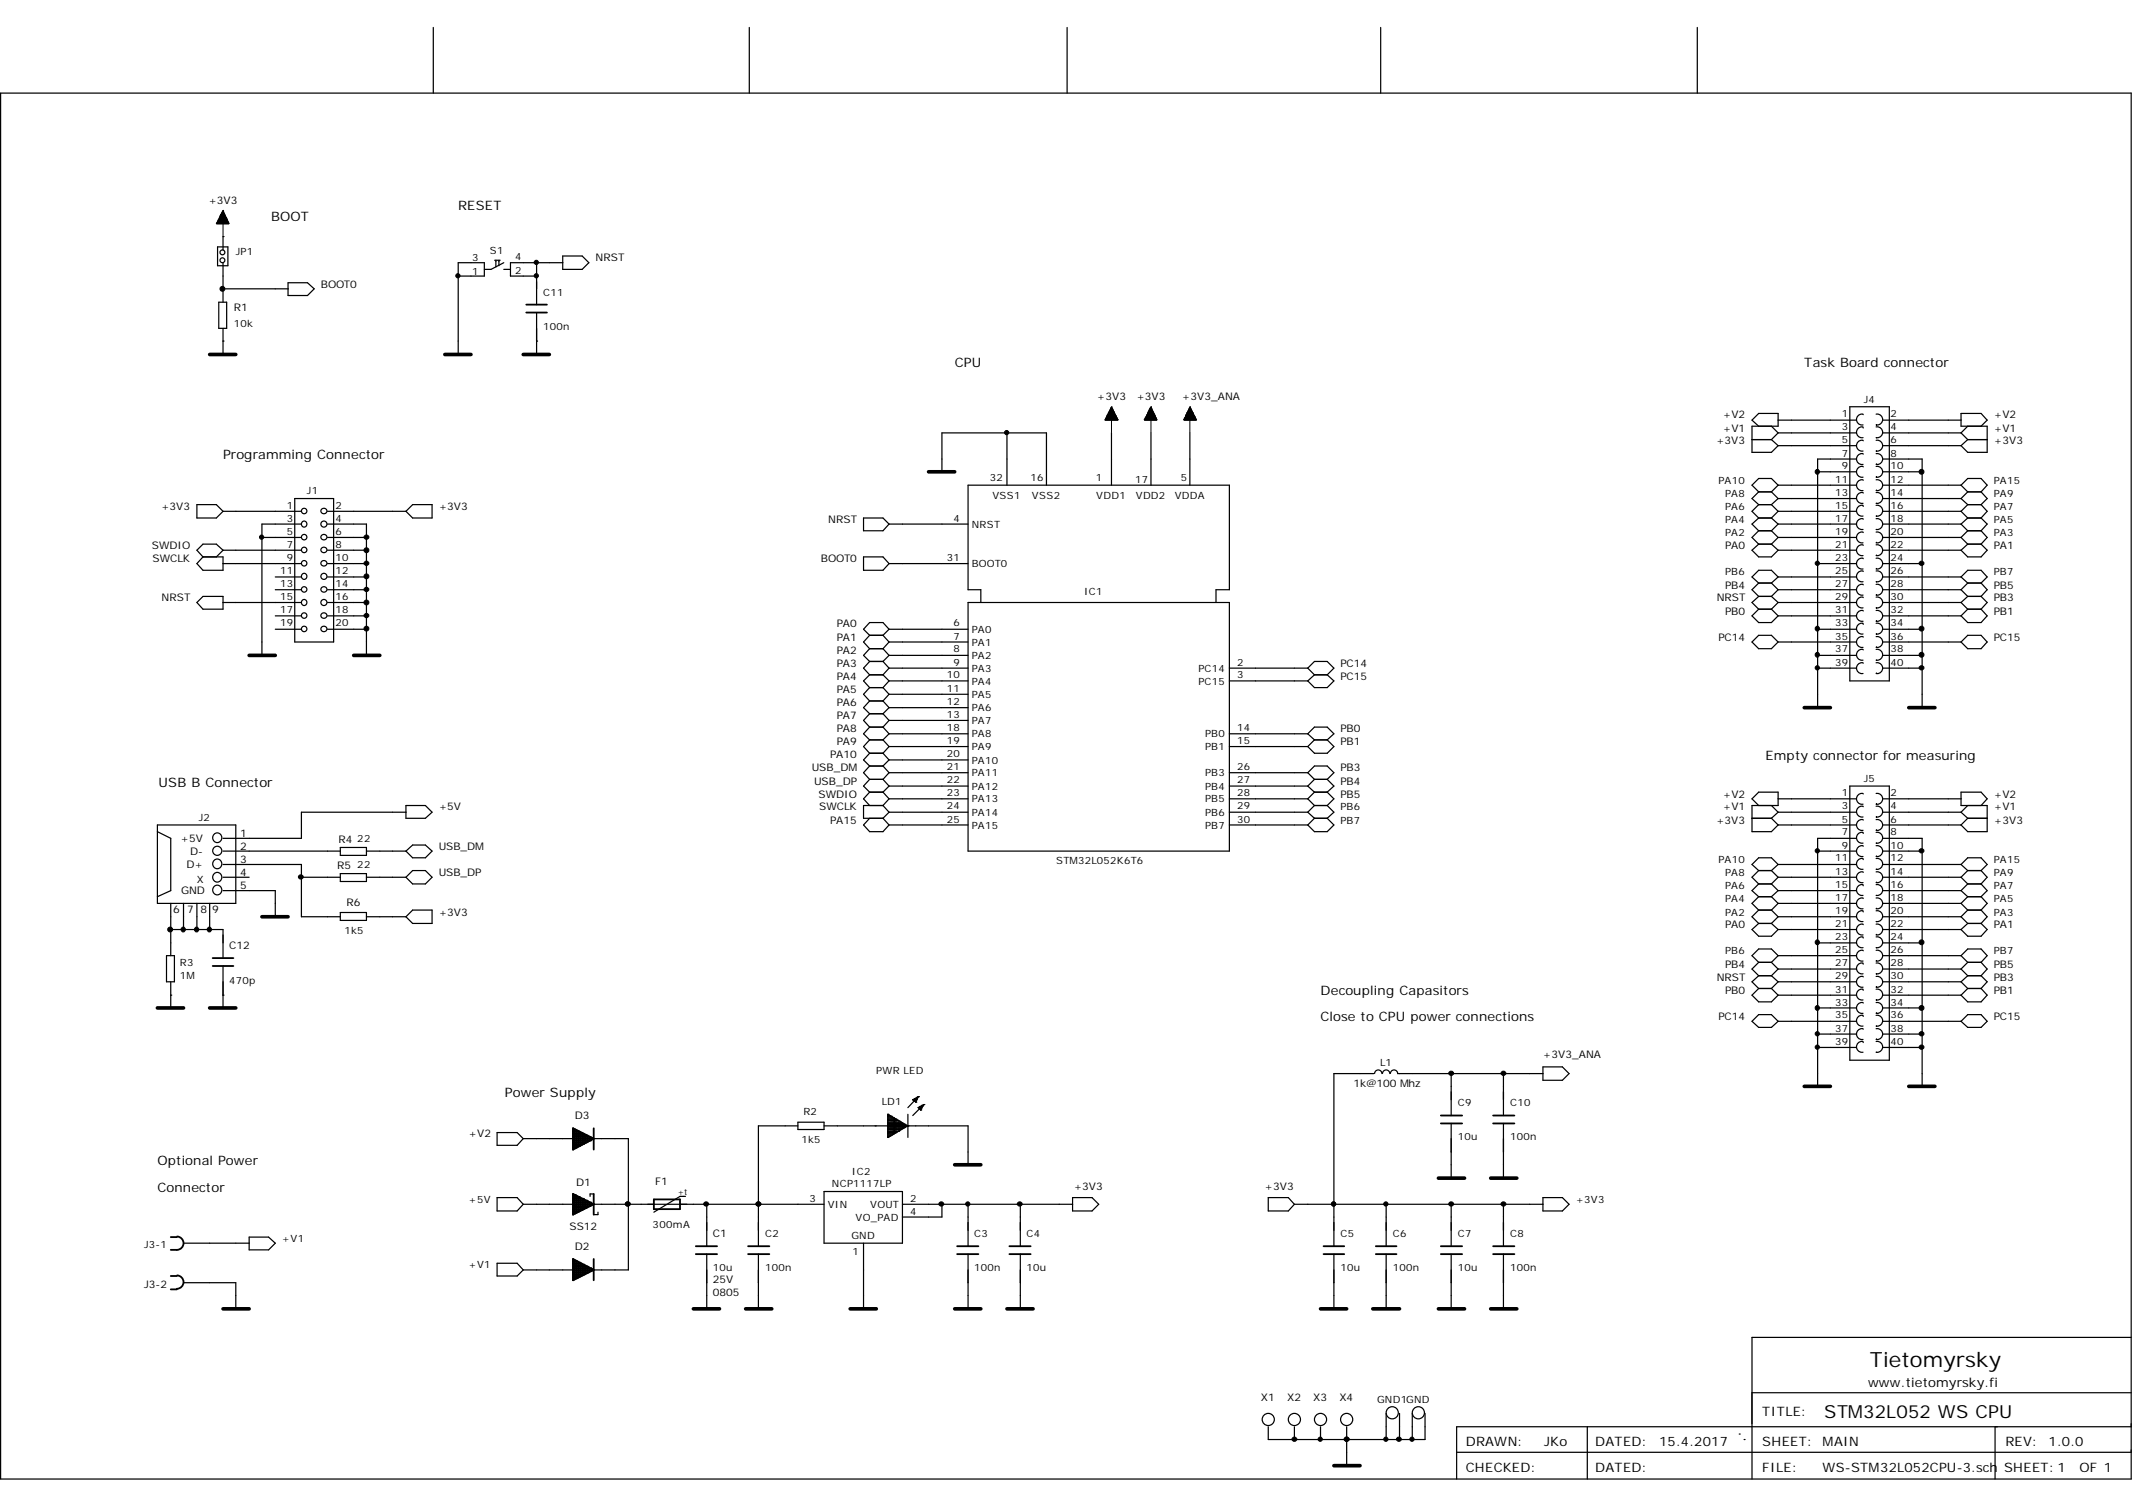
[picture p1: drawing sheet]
<svg xmlns="http://www.w3.org/2000/svg" width="297mm" height="210mm" viewBox="0 0 297 210" stroke-linecap="round" stroke-linejoin="round" font-family="sans-serif">
<g fill="none" stroke="#000" stroke-width=".17">
<path d="M.1 13h296.8v193h-296.8zM60.4 3.8v9.2M104.4 3.8v9.2M148.7 3.8v9.2M192.4 3.8v9.2M236.5 3.8v9.2M30.3 34.4h1.4v2.6h-1.4zM31.1 32.9h.1M31.1 32.9v1.9M31.1 36.6v5.5M40.1 39.4h2.7l1 .8-1 1h-2.7zM63.8 38.5h3.7v-1.9h-3.7v12.8"/>
<path d="M68.9 36.3h.8M69.1 36.3v.9M69.5 36.3v.7M70.2 36.6l-1.8 .9h-.9M70.2 37.5h.9M74.8 38.5h.1M74.8 36.6v5.8M78.4 36.6h-7.3v1.9h3.7M78.4 35.7h2.7l.9 .9-.9 .9h-2.7zM30.5 42.1h1.1v3.6h-1.1zM31.1 47.5h.1M31.1 40.2h.1"/>
<path d="M31.1 45.7v3.7M31.1 40.2h9M74.8 47.5h.1M74.8 43.5v5.9M245 59.4l-.9-.9 .9-.9h2.7v1.8h-3.6v3.6h2.7l.9-.9M246.8 59.4l.9 .9M247.7 58.5h11M257.7 56.7h5.5v38.1h-5.5zM259.6 57.8a.74 .74 0 0 0-1 .7 .74 .74 0 0 0 1 .7M259.6 59.6v-.1a.76 .76 0 0 0-.9 .7 .76 .76 0 0 0 .9 .8M261.4 57.7a.76 .76 0 0 1 .9 .7 .76 .76 0 0 1-.9 .8h.1M261.4 59.5a.76 .76 0 0 1 .9 .7 .76 .76 0 0 1-.9 .8h.1"/>
<path d="M262.3 58.5h10.9M274.2 59.4l-1 .9M276 59.4l.9-.9-.9-.9h-2.8v1.8h3.7v3.6h-2.7l-1-.9M27.4 70.3h2.7l1 .9-1 1h-2.7zM28.3 77.6h2.8v1.8h-2.8l-.9-.9zM31.1 78.5h10.9M31.1 71.2h10.9M31.1 76.6h10.9M31.1 76.6l-1-.8h-1.8l-.9 .8 .9 1M31.1 76.6l-1 1M36.5 74.9h5.5M41.1 69.4h5.4v20h-5.4z"/>
<path d="M42 73h-5.5v18.3M45.6 78.5h5.5M45.6 73h5.5v18.3M45.6 71.2h11M45.6 74.9h5.5M45.6 76.6h5.5M57.5 70.3h2.7v1.9h-2.7l-.9-1zM120.3 72.2h2.7l.9 .8-.9 .9h-2.7zM120.3 77.6h2.7l.9 .9-.9 .9h-2.7zM123.9 78.5h11M123.9 73h11M131.2 65.7v-5.4h14.6v7.3"/>
<path d="M140.3 60.3v7.3M154.9 60.3v7.3M160.4 60.3v7.3M165.8 60.3v7.3M244.1 61.2h2.7M245 72.2h1.8M245 73.9h1.8M245 75.8l-.9 .8 .9 1h1.8l.9-1M245 68.5h1.8M245 70.3l-.9 .9 .9 1M245 68.5l-.9 .9 .9 .9M245 70.3h1.8"/>
<path d="M245 73.9l-.9 1 .9 .9M245 72.2l-.9 .8 .9 .9M245 75.8h1.8M246.8 68.5l.9 .9M246.8 70.3l.9 .9M246.8 72.2l.9 .8M246.8 73.9l.9 1M246.8 75.8l.9 .8M246.8 61.2l.9 .9M247.7 67.6h11M247.7 73h11M247.7 60.3h11"/>
<path d="M247.7 62.1h11M247.7 69.4h11M247.7 71.2h11M247.7 74.9h11M247.7 76.6h11M247.7 60.3l-.9 .9M247.7 67.6l-.9-1h-1.8l-.9 1 .9 .9M247.7 67.6l-.9 .9M247.7 69.4l-.9 .9M247.7 71.2l-.9 1M247.7 73l-.9 .9M247.7 74.9l-.9 .9"/>
<path d="M253.2 78.5h5.5M253.2 65.7h5.5M258.7 63.9h-5.5v34.7M259.6 61.4a.74 .74 0 0 0-1 .7 .74 .74 0 0 0 1 .7M259.6 63.3a.74 .74 0 0 0-1 .7 .74 .74 0 0 0 1 .7M259.6 65a.74 .74 0 0 0-1 .7 .74 .74 0 0 0 1 .8M259.6 66.9a.74 .74 0 0 0-1 .7 .74 .74 0 0 0 1 .7M259.6 68.7a.74 .74 0 0 0-1 .7 .74 .74 0 0 0 1 .7M259.6 70.5v-.1a.76 .76 0 0 0-.9 .7 .76 .76 0 0 0 .9 .8M259.6 72.3a.74 .74 0 0 0-1 .7 .74 .74 0 0 0 1 .7M259.6 74.2a.74 .74 0 0 0-1 .7 .74 .74 0 0 0 1 .7M259.6 76a.74 .74 0 0 0-1 .7 .74 .74 0 0 0 1 .7"/>
<path d="M259.6 77.8a.74 .74 0 0 0-1 .7 .74 .74 0 0 0 1 .7M259.6 79.6a.74 .74 0 0 0-1 .7 .74 .74 0 0 0 1 .7M261.4 61.3a.76 .76 0 0 1 .9 .8 .76 .76 0 0 1-.9 .7h.1M261.4 63.2a.76 .76 0 0 1 .9 .7 .76 .76 0 0 1-.9 .8l.1-.1M261.4 65a.76 .76 0 0 1 .9 .7 .76 .76 0 0 1-.9 .8l.1-.1M261.4 66.8a.76 .76 0 0 1 .9 .8 .76 .76 0 0 1-.9 .7h.1M261.4 68.6a.76 .76 0 0 1 .9 .8 .76 .76 0 0 1-.9 .7h.1M261.4 70.4a.76 .76 0 0 1 .9 .7 .76 .76 0 0 1-.9 .8h.1M261.4 72.3a.76 .76 0 0 1 .9 .7 .76 .76 0 0 1-.9 .7l.1 .1M261.4 74.1a.76 .76 0 0 1 .9 .8 .76 .76 0 0 1-.9 .7l.1-.1M261.4 75.9a.76 .76 0 0 1 .9 .7 .76 .76 0 0 1-.9 .8l.1-.1M261.4 77.8a.76 .76 0 0 1 .9 .7 .76 .76 0 0 1-.9 .7h.1"/>
<path d="M261.4 79.5a.76 .76 0 0 1 .9 .8 .76 .76 0 0 1-.9 .7h.1M262.3 67.6h10.9M262.3 78.5h5.5M262.3 73h10.9M262.3 60.3h10.9M262.3 62.1h10.9M262.3 63.9h5.5v34.7M262.3 65.7h5.5M262.3 69.4h10.9M262.3 71.2h10.9M262.3 74.9h10.9M262.3 76.6h10.9"/>
<path d="M273.2 60.3l1 .9M273.2 67.6l1-1h1.8l.9 1-.9 .9M273.2 73l1 .9M273.2 71.2l1 1M273.2 69.4l1 .9M273.2 67.6l1 .9M273.2 74.9l1 .9M274.2 72.2h1.8M274.2 73.9h1.8M274.2 61.2h2.7M274.2 68.5h1.8M274.2 70.3h1.8"/>
<path d="M274.2 72.2l-1 .8M274.2 70.3l-1 .9M274.2 68.5l-1 .9M274.2 75.8h1.8M274.2 73.9l-1 1M274.2 75.8l-1 .8M274.2 61.2l-1 .9M276 75.8l.9 .8-.9 1h-1.8l-1-1M276 72.2l.9 .8-.9 .9M276 70.3l.9 .9-.9 1M276 68.5l.9 .9-.9 .9M276 73.9l.9 1-.9 .9"/>
<path d="M27.4 83.9l.9-.8h2.8v1.8h-2.8zM31.1 83.9h10.9M38.4 82.1h3.6M38.4 87.6h3.6M38.4 80.4h3.6M38.4 85.8h3.6M45.6 83.9h5.5M45.6 82.1h5.5M45.6 87.6h5.5M45.6 80.4h5.5M45.6 85.8h5.5M121.2 92.1h1.8"/>
<path d="M121.2 94h1.8M121.2 95.8h1.8M121.2 88.5h1.8M121.2 88.5l-.9 .9 .9 1M121.2 90.4h1.8M121.2 90.4l-.9 .9 .9 .8M121.2 94l-.9 .8 .9 1M121.2 92.1l-.9 1 .9 .9M121.2 95.8l-.9 .9 .9 .9M121.2 97.6h1.8M121.2 97.6l-.9 1 .9 .8M121.2 99.4h1.8"/>
<path d="M121.2 99.4l-.9 .9 .9 1M123 88.5l.9 .9M123 90.4l.9 .9M123 94l.9 .8M123 92.1l.9 1M123 95.8l.9 .9M123 97.6l.9 1M123 99.4l.9 .9M123.9 87.6h11M123.9 89.4h11M123.9 91.3h11M123.9 93.1h11"/>
<path d="M123.9 94.8h11M123.9 96.7h11M123.9 98.6h11M123.9 87.6l-.9-.9h-1.8l-.9 .9 .9 .9M123.9 87.6l-.9 .9M123.9 89.4l-.9 1M123.9 91.3l-.9 .8M123.9 93.1l-.9 .9M123.9 94.8l-.9 1M123.9 96.7l-.9 .9M123.9 98.6l-.9 .8M134.9 83.9h36.4v34.6h-36.4z"/>
<path d="M136.7 83.9v-1.8h-1.8v-14.5h36.4v14.5h-1.9v1.8M171.3 93.1h10.9M171.3 94.8h10.9M182.2 93.1l.9-1h1.8l.9 1-.9 .9M182.2 93.1l.9 .9M183.1 94h1.8M183.1 94l-.9 .8M184.9 94l.9 .8-.9 1h-1.8l-.9-1M244.1 89.4l.9-.9h1.8l.9 .9-.9 1h-1.8zM245 84.9l-.9 .9 .9 .9h1.8l.9-.9M245 84.9h1.8M245 81.2h1.8"/>
<path d="M245 81.2l-.9 .9 .9 1M245 83.1h1.8M245 83.1l-.9 .8 .9 1M246.8 84.9l.9 .9M246.8 81.2l.9 .9M246.8 83.1l.9 .8M247.7 83.9h11M247.7 82.1h11M247.7 89.4h11M247.7 80.4h11M247.7 85.8h11M247.7 80.4l-.9-1h-1.8l-.9 1 .9 .8"/>
<path d="M247.7 82.1l-.9 1M247.7 80.4l-.9 .8M247.7 83.9l-.9 1M253.2 87.6h5.5M253.2 91.3h5.5M253.2 93.1h5.5M259.6 81.5a.74 .74 0 0 0-1 .7 .74 .74 0 0 0 1 .7M259.6 83.2a.74 .74 0 0 0-1 .7 .74 .74 0 0 0 1 .8M259.6 85.1a.74 .74 0 0 0-1 .7 .74 .74 0 0 0 1 .7M259.6 87v-.2a.76 .76 0 0 0-.9 .8 .76 .76 0 0 0 .9 .7M259.6 88.7a.74 .74 0 0 0-1 .7 .74 .74 0 0 0 1 .8M259.6 90.5a.74 .74 0 0 0-1 .7 .74 .74 0 0 0 1 .7"/>
<path d="M259.6 92.4a.74 .74 0 0 0-1 .7 .74 .74 0 0 0 1 .7M261.4 81.4a.76 .76 0 0 1 .9 .7 .76 .76 0 0 1-.9 .8l.1-.1M261.4 83.2a.76 .76 0 0 1 .9 .7 .76 .76 0 0 1-.9 .8h.1M261.4 85a.76 .76 0 0 1 .9 .8 .76 .76 0 0 1-.9 .7h.1M261.4 86.8a.76 .76 0 0 1 .9 .8 .76 .76 0 0 1-.9 .7h.1M261.4 88.7a.76 .76 0 0 1 .9 .7 .76 .76 0 0 1-.9 .8l.1-.1M261.4 90.5a.76 .76 0 0 1 .9 .7 .76 .76 0 0 1-.9 .7l.1 .1M261.4 92.3a.76 .76 0 0 1 .9 .8 .76 .76 0 0 1-.9 .7l.1-.1M262.3 83.9h10.9M262.3 82.1h10.9M262.3 87.6h5.5M262.3 89.4h10.9"/>
<path d="M262.3 91.3h5.5M262.3 93.1h5.5M262.3 80.4h10.9M262.3 85.8h10.9M273.2 80.4l1-1h1.8l.9 1-.9 .8M273.2 89.4l1-.9h1.8l.9 .9-.9 1h-1.8zM273.2 83.9l1 1M273.2 82.1l1 1M273.2 80.4l1 .8M274.2 84.9h1.8M274.2 81.2h1.8M274.2 83.1h1.8"/>
<path d="M274.2 84.9l-1 .9M274.2 83.1l-1 .8M274.2 81.2l-1 .9M276 84.9l.9 .9-.9 .9h-1.8l-1-.9M276 83.1l.9 .8-.9 1M276 81.2l.9 .9-.9 1M21.9 114.9h11v10.9h-11zM21.9 115.8l1.9 1v7.3l-1.9 .8M31.1 118.5h16.3M47.4 118h3.7v1.1h-3.7zM51.1 118.5h5.5M56.6 113.1h-14.6v3.7h-10.9"/>
<path d="M56.6 112.2h2.7l.9 .9-.9 .9h-2.7zM56.6 118.5l.9-.8h1.8l.9 .8-.9 1h-1.8zM121.2 110.3h1.8M121.2 110.3l-.9 1 .9 .9M121.2 106.7h1.8M121.2 106.7l-.9 .9 .9 1M121.2 108.6h1.8M121.2 108.6l-.9 .9 .9 .8M121.2 114l-.9 .9 .9 .9h1.8l.9-.9M121.2 101.3h1.8M121.2 101.3l-.9 .9 .9 .9M121.2 103.1h1.8"/>
<path d="M121.2 103.1l-.9 .9 .9 .9M121.2 104.9h1.8M121.2 104.9l-.9 .9 .9 .9M123 112.2h-2.7v1.8h2.7M123 110.3l.9 1M123 112.2l.9 .9M123 106.7l.9 .9M123 108.6l.9 .9M123 114l.9 .9M123 101.3l.9 .9M123 103.1l.9 .9M123 104.9l.9 .9"/>
<path d="M123.9 100.3h11M123.9 102.2h11M123.9 104h11M123.9 105.8h11M123.9 107.6h11M123.9 109.5h11M123.9 111.3h11M123.9 113.1h11M123.9 114.9h11M123.9 111.3l-.9 .9M123.9 113.1l-.9 .9M123.9 107.6l-.9 1"/>
<path d="M123.9 109.5l-.9 .8M123.9 100.3l-.9 1M123.9 102.2l-.9 .9M123.9 104l-.9 .9M123.9 105.8l-.9 .9M171.3 102.2h10.9M171.3 104h10.9M171.3 107.6h10.9M171.3 109.5h10.9M171.3 111.3h10.9M171.3 113.1h10.9M171.3 114.9h10.9"/>
<path d="M182.2 107.6l.9-.9h1.8l.9 .9-.9 1M182.2 113.1l.9 .9M182.2 111.3l.9 .9M182.2 102.2l.9-.9h1.8l.9 .9-.9 .9M182.2 102.2l.9 .9M182.2 107.6l.9 1M182.2 109.5l.9 .8M183.1 110.3h1.8M183.1 112.2h1.8M183.1 114h1.8M183.1 108.6h1.8M183.1 112.2l-.9 .9"/>
<path d="M183.1 114l-.9 .9M183.1 103.1h1.8M183.1 103.1l-.9 .9M183.1 110.3l-.9 1M183.1 108.6l-.9 .9M184.9 112.2l.9 .9-.9 .9M184.9 110.3l.9 1-.9 .9M184.9 114l.9 .9-.9 .9h-1.8l-.9-.9M184.9 103.1l.9 .9-.9 .9h-1.8l-.9-.9M184.9 108.6l.9 .9-.9 .8M244.1 114h2.7M245 112.2l-.9-.9 .9-1h2.7v1.9h-3.6v3.6h2.7l.9-.9"/>
<path d="M246.8 112.2l.9 .9M246.8 114l.9 .9M247.7 111.3h11M247.7 113.1h11M247.7 114.9h11M247.7 113.1l-.9 .9M253.2 118.5h5.5M257.7 109.5h5.5v38.2h-5.5zM258.7 116.8h-5.5v34.5M259.6 110.6a.74 .74 0 0 0-1 .7 .74 .74 0 0 0 1 .7M259.6 112.4a.74 .74 0 0 0-1 .7 .74 .74 0 0 0 1 .7M259.6 114.2a.74 .74 0 0 0-1 .7 .74 .74 0 0 0 1 .8"/>
<path d="M259.6 116.1v-.2a.76 .76 0 0 0-.9 .8 .76 .76 0 0 0 .9 .7M259.6 117.9a.74 .74 0 0 0-1 .7 .74 .74 0 0 0 1 .7M259.6 119.7v-.1a.76 .76 0 0 0-.9 .7 .76 .76 0 0 0 .9 .8M261.4 110.5a.76 .76 0 0 1 .9 .8 .76 .76 0 0 1-.9 .7l.1-.1M261.4 112.3a.76 .76 0 0 1 .9 .7 .76 .76 0 0 1-.9 .8h.1M261.4 114.2a.76 .76 0 0 1 .9 .7 .76 .76 0 0 1-.9 .8l.1-.1M261.4 115.9a.76 .76 0 0 1 .9 .8 .76 .76 0 0 1-.9 .7h.1M261.4 117.8a.76 .76 0 0 1 .9 .7 .76 .76 0 0 1-.9 .8l.1-.1M261.4 119.6a.76 .76 0 0 1 .9 .7 .76 .76 0 0 1-.9 .8h.1M262.3 118.5h5.5M262.3 111.3h10.9M262.3 113.1h10.9"/>
<path d="M262.3 114.9h10.9M262.3 116.8h5.5v34.5M273.2 113.1l1 .9M274.2 114h2.7M274.2 112.2l-1 .9M274.2 114l-1 .9M276 112.2l.9-.9-.9-1h-2.8v1.9h3.7v3.6h-2.7l-1-.9M23.2 133.1h1.1v3.7h-1.1zM23.8 138.6h.1M23.8 129.5h7.3v3.9M23.8 125.8v7.3M23.8 136.8v3.6"/>
<path d="M25.6 125.8v3.7M27.4 125.8v3.7M29.2 125.8v3.7M31.1 138.6h.1M31.1 134.5v5.9M31.1 120.4h10.9v7.3h5.4M31.1 122.2h3.6M31.1 124.1h7.3v3.6M42 122.2h5.4M47.4 121.7h3.7v1.1h-3.7zM47.4 127.1h3.7v1.1h-3.7zM51.1 122.2h5.5"/>
<path d="M51.1 127.7h5.5M57.5 126.8h2.7v1.8h-2.7l-.9-.9zM57.5 121.3h1.8l.9 .9-.9 .9h-1.8l-.9-.9zM245 123.1l-.9 1 .9 .8M245 126.8h1.8M245 128.6h1.8M245 121.3h1.8M245 123.1h1.8M245 137.7l-.9 .9 .9 .9h1.8l.9-.9M245 121.3l-.9 .9 .9 .9M245 124.9l-.9 .9 .9 1M245 124.9h1.8"/>
<path d="M245 134l-.9 1 .9 .9M245 137.7h1.8M245 134h1.8M245 135.9h1.8M245 128.6l-.9 .9 .9 .9h1.8l.9-.9M245 126.8l-.9 .9 .9 .9M245 135.9l-.9 .9 .9 .9M246.8 121.3l.9 .9M246.8 124.9l.9 .9M246.8 123.1l.9 1M246.8 137.7l.9 .9M246.8 134l.9 1"/>
<path d="M246.8 126.8l.9 .9M246.8 128.6l.9 .9M246.8 135.9l.9 .9M247.7 136.8h11M247.7 133.1h11M247.7 125.8h11M247.7 120.4h11M247.7 122.2h11M247.7 124.1h11M247.7 127.7h11M247.7 129.5h11M247.7 135h11"/>
<path d="M247.7 138.6h11M247.7 120.4l-.9-.9h-1.8l-.9 .9 .9 .9M247.7 120.4l-.9 .9M247.7 122.2l-.9 .9M247.7 124.1l-.9 .8M247.7 125.8l-.9 1M247.7 135l-.9 .9M247.7 133.1l-.9-.9h-1.8l-.9 .9 .9 .9M247.7 133.1l-.9 .9M247.7 127.7l-.9 .9M247.7 136.8l-.9 .9M253.2 131.3h5.5"/>
<path d="M259.6 121.5a.74 .74 0 0 0-1 .7 .74 .74 0 0 0 1 .7M259.6 123.4v-.2a.76 .76 0 0 0-.9 .8 .76 .76 0 0 0 .9 .7M259.6 125.2a.74 .74 0 0 0-1 .6 .74 .74 0 0 0 1 .8M259.6 127v-.1a.76 .76 0 0 0-.9 .7 .76 .76 0 0 0 .9 .8M259.6 128.8a.74 .74 0 0 0-1 .7 .74 .74 0 0 0 1 .7M259.6 130.7v-.2a.76 .76 0 0 0-.9 .7 .76 .76 0 0 0 .9 .8M259.6 132.4a.74 .74 0 0 0-1 .7 .74 .74 0 0 0 1 .8M259.6 134.3v-.2a.76 .76 0 0 0-.9 .8 .76 .76 0 0 0 .9 .7M259.6 136.1a.74 .74 0 0 0-1 .7 .74 .74 0 0 0 1 .7M259.6 137.9v-.1a.76 .76 0 0 0-.9 .7 .76 .76 0 0 0 .9 .8M259.6 139.7a.74 .74 0 0 0-1 .7 .74 .74 0 0 0 1 .7M261.4 121.4a.76 .76 0 0 1 .9 .8 .76 .76 0 0 1-.9 .7h.1"/>
<path d="M261.4 123.2a.76 .76 0 0 1 .9 .8 .76 .76 0 0 1-.9 .7h.1M261.4 125.1a.76 .76 0 0 1 .9 .7 .76 .76 0 0 1-.9 .8l.1-.1M261.4 126.9a.76 .76 0 0 1 .9 .7 .76 .76 0 0 1-.9 .8h.1M261.4 128.7a.76 .76 0 0 1 .9 .8 .76 .76 0 0 1-.9 .7l.1-.1M261.4 130.5a.76 .76 0 0 1 .9 .7 .76 .76 0 0 1-.9 .8h.1M261.4 132.4a.76 .76 0 0 1 .9 .7 .76 .76 0 0 1-.9 .8l.1-.1M261.4 134.1a.76 .76 0 0 1 .9 .8 .76 .76 0 0 1-.9 .7l.1 .1M261.4 136a.76 .76 0 0 1 .9 .8 .76 .76 0 0 1-.9 .7l.1-.1M261.4 137.8a.76 .76 0 0 1 .9 .7 .76 .76 0 0 1-.9 .8h.1M261.4 139.6a.76 .76 0 0 1 .9 .8 .76 .76 0 0 1-.9 .7h.1M262.3 136.8h10.9M262.3 133.1h10.9"/>
<path d="M262.3 125.8h10.9M262.3 120.4h10.9M262.3 122.2h10.9M262.3 124.1h10.9M262.3 127.7h10.9M262.3 129.5h10.9M262.3 131.3h5.5M262.3 135h10.9M262.3 138.6h10.9M273.2 120.4l1-.9h1.8l.9 .9-.9 .9M273.2 125.8l1 1M273.2 124.1l1 .8"/>
<path d="M273.2 122.2l1 .9M273.2 120.4l1 .9M273.2 133.1l1-.9h1.8l.9 .9-.9 .9M273.2 133.1l1 .9M273.2 136.8l1 .9M273.2 135l1 .9M273.2 127.7l1 .9M274.2 126.8h1.8M274.2 128.6h1.8M274.2 121.3h1.8M274.2 123.1h1.8M274.2 124.9h1.8"/>
<path d="M274.2 124.9l-1 .9M274.2 123.1l-1 1M274.2 121.3l-1 .9M274.2 137.7h1.8M274.2 134h1.8M274.2 135.9h1.8M274.2 137.7l-1 .9M274.2 135.9l-1 .9M274.2 134l-1 1M274.2 126.8l-1 .9M274.2 128.6l-1 .9M276 124.9l.9 .9-.9 1"/>
<path d="M276 128.6l.9 .9-.9 .9h-1.8l-1-.9M276 123.1l.9 1-.9 .8M276 121.3l.9 .9-.9 .9M276 137.7l.9 .9-.9 .9h-1.8l-1-.9M276 135.9l.9 .9-.9 .9M276 134l.9 1-.9 .9M276 126.8l.9 .9-.9 .9M69.3 157.7h2.8l.8 .9-.8 .9h-2.8zM72.9 158.6h6.9M82.7 158.6h4.8v18.3h-4.8M111.2 156.3h3.6v1h-3.6zM111.2 156.8h-5.5v16.8"/>
<path d="M114.8 156.8h20.1v5.4M123.7 158.4h.1M123.7 155.2h.1M123.7 156.3h1.9v1h-1.9M123.7 155.2v3.2M123.7 158.3h.3M123.7 158.1h.7M123.7 155.7h.9v2.2h-.9M123.7 157.7h1.3M123.7 157.6h1.6M123.7 157h2.5M123.7 156.1h1.5v1.5"/>
<path d="M123.7 155.2l2.8 1.6M123.7 156.6h2.5M123.7 156.5h2.1M123.7 155.9h1.3M123.7 155.5h.6M123.7 155.4h.3M123.9 155.3v3M124.1 155.4v2.9M124.3 155.5v2.6M124.5 155.6v2.4M124.8 155.8v2M125 156v1.7"/>
<path d="M125.4 156.1v1.4M125.7 156.4v.8M125.9 156.5v.7h-2.2M126.1 156.6v.5M126.3 156.7v.2M126.5 156.8h.1M126.5 155.2v3.2M126.5 156.8l-2.8 1.6M127.2 153.2h.1M127.2 153.2l.4 .3M127.3 153.3h.4M127.4 153v.3"/>
<path d="M127.6 153.5h.1M127.8 152.8v.4h-.6M127.8 153h-.2v.5M127.9 154.3h.1M127.9 152.8h.1M127.9 154.3l.4 .3M127.9 152.8l-1.4 1.5M127.9 152.8l-.7 .4M127.9 152.8l-.3 .7M128.1 154.1v.3h.3M128.3 154.6h.1M128.4 153.9v.4h-.5"/>
<path d="M128.6 154.1h-.3v.5M128.7 153.9h.1M128.7 153.9l-1.5 1.5M128.7 153.9l-.8 .4M128.7 153.9l-.4 .7M191.4 149.5h-5.6v24.1M191.5 149.5a.51 .51 0 0 1 .5-.5 .51 .51 0 0 1 .5 .5M192.6 149.5a.51 .51 0 0 1 .5-.5 .51 .51 0 0 1 .5 .5M193.7 149.5a.51 .51 0 0 1 .5-.5 .51 .51 0 0 1 .5 .5h20.3M202.2 149.5v5.9M202.2 156.5v7.6M209.5 149.5v5.9"/>
<path d="M209.5 156.5v7.6M215 148.6h2.7l.9 .9-.9 1h-2.7zM244.1 142.3l.9-1h1.8l.9 1-.9 .8h-1.8zM247.7 142.3h11M253.2 140.4h5.5M253.2 144h5.5M253.2 145.9h5.5M259.6 141.6v-.2a.76 .76 0 0 0-.9 .8 .76 .76 0 0 0 .9 .7M259.6 143.4a.74 .74 0 0 0-1 .7 .74 .74 0 0 0 1 .7M259.6 145.2v-.1a.76 .76 0 0 0-.9 .7 .76 .76 0 0 0 .9 .8M261.4 141.4a.76 .76 0 0 1 .9 .8 .76 .76 0 0 1-.9 .7h.1M261.4 143.3a.76 .76 0 0 1 .9 .7 .76 .76 0 0 1-.9 .8l.1-.1"/>
<path d="M261.4 145.1a.76 .76 0 0 1 .9 .7 .76 .76 0 0 1-.9 .8h.1M262.3 140.4h5.5M262.3 142.3h10.9M262.3 144h5.5M262.3 145.9h5.5M273.2 142.3l1-1h1.8l.9 1-.9 .8h-1.8zM25.6 173.2h9.1M25.6 178.7h7.3v3.6M34.7 172.3h2.7l1 .9-1 .9h-2.7zM69.3 166.8h2.8l.8 .9-.8 1h-2.8zM69.3 176h2.8l.8 .9-.8 .8h-2.8zM72.9 167.7h6.9"/>
<path d="M72.9 176.9h6.9M82.7 167.7h32.1M82.7 166.3h-.5v.3M83.3 168.8v.4h-.6M87.5 167.7h.1M95.5 166.6h-.8l-3.6 2.2M98.5 167.7v5.9M98.5 174.7v7.6M105.7 167.7h.1M105.7 174.7v7.6M114.8 166h10.9v7.2h-10.9zM120.3 173.2v9.1"/>
<path d="M125.7 167.7h23.7M131.2 167.7v1.8h-5.5M134.9 167.7v5.9M134.9 174.7v7.6M142.2 167.7v5.9M142.2 174.7v7.6M149.4 166.8h2.7l1 .9-1 1h-2.7zM176.7 166.8h2.8l.8 .9-.8 1h-2.8zM180.3 167.7h34.7M185.8 167.7h.1M185.8 174.7v7.6M193.1 167.7v5.9"/>
<path d="M193.1 174.7v7.6M202.2 167.7v5.9M202.2 174.7v7.6M209.5 167.7v5.9M209.5 174.7v7.6M215 166.8h2.7l.9 .9-.9 1h-2.7zM180.3 198.7v1.8M184 198.7v1.8M187.6 198.7v5.4M193.1 196.9v3.6M195 196.9v3.6M196.8 196.9v3.6"/>
<path d="M198.5 196.9v3.6h-21.8v-1.8M221.1 198.7v7.3M242.3 199.7h.1M244.1 194h52.8M278 198.7v7.3M296.9 186.3h-52.8v19.7M296.9 198.7h-94v7.3M180.3 200.5h.1M184 200.5h.1M187.6 200.5h.1M202.9 202.3h94M243 200.5h.1"/>
<circle cx="31" cy="35.2" r=".34"/>
<circle cx="31" cy="36.3" r=".34"/>
<circle cx="42.4" cy="73" r=".4"/>
<circle cx="42.4" cy="74.8" r=".38"/>
<circle cx="42.4" cy="71.2" r=".38"/>
<circle cx="42.4" cy="76.6" r=".38"/>
<circle cx="42.4" cy="78.5" r=".38"/>
<circle cx="45.1" cy="73" r=".42"/>
<circle cx="45.1" cy="71.2" r=".4"/>
<circle cx="45.1" cy="74.8" r=".4"/>
<circle cx="45.1" cy="76.6" r=".4"/>
<circle cx="45.1" cy="78.5" r=".4"/>
<circle cx="42.4" cy="80.3" r=".4"/>
<circle cx="42.4" cy="83.9" r=".4"/>
<circle cx="42.4" cy="87.6" r=".38"/>
<circle cx="42.4" cy="85.7" r=".38"/>
<circle cx="42.4" cy="82.1" r=".38"/>
<circle cx="45.1" cy="80.3" r=".42"/>
<circle cx="45.1" cy="83.9" r=".42"/>
<circle cx="45.1" cy="87.6" r=".4"/>
<circle cx="45.1" cy="85.7" r=".4"/>
<circle cx="45.1" cy="82.1" r=".4"/>
<circle cx="30.3" cy="116.7" r=".65"/>
<circle cx="30.3" cy="118.5" r=".64"/>
<circle cx="30.3" cy="124" r=".65"/>
<circle cx="30.3" cy="120.3" r=".65"/>
<circle cx="30.3" cy="122.2" r=".65"/>
<circle cx="176.7" cy="197.7" r=".85"/>
<circle cx="180.3" cy="197.7" r=".85"/>
<circle cx="184" cy="197.7" r=".85"/>
<circle cx="187.6" cy="197.7" r=".85"/>
<circle cx="194" cy="196.8" r=".85"/>
<circle cx="197.6" cy="196.8" r=".85"/>
</g>
<g fill="none" stroke="#000" stroke-width=".25">
<path d="M73.3 43.5h2.9M73.3 42.4h2.9M29.6 134.5h2.9M29.6 133.4h2.9M79.8 157.2l2.9 1.4-2.9 1.5zM79.8 159.9h.5M79.8 159.6h1M79.8 159.4h1.5M79.8 159.1h2M79.8 158.8h2.5M79.8 158.6h2.9M79.8 158.3h2.4"/>
<path d="M79.8 158.1h1.9M79.8 157.8h1.4M79.8 157.6h.9M79.8 157.3h.4M80.1 157.3v2.6M80.3 157.4v2.5M80.6 157.6v2.1M80.9 157.7v1.9M81.1 157.8v1.6M81.4 157.9v1.5M81.6 158.1v1.1M81.9 158.2v.9"/>
<path d="M82.1 158.3v.6M82.4 158.4v.4M82.6 158.6v.1M82.7 157.2v2.9M200.7 156.5h3M200.7 155.4h3M208 156.5h3M208 155.4h3M23.8 172.3h.8M23.8 177.7h.8M23.8 179.6h.8M24.7 172.2a.93 .93 0 0 1 .9 1 .93 .93 0 0 1-1 .9h-.8"/>
<path d="M24.7 177.6a.93 .93 0 0 1 .9 1 .93 .93 0 0 1-1 .9M79.8 166.3l2.9 1.4-2.9 1.5zM79.8 175.4l2.9 1.5-2.9 1.4zM79.8 169h.4M79.8 168.8h.9M79.8 168.5h1.4M79.8 168.2h1.9M79.8 168h2.4M79.8 167.7h2.9M79.8 167.5h2.6M79.8 167.2h2.1M79.8 167h1.6"/>
<path d="M79.8 166.7h1M79.8 166.5h.5M79.8 177.7h1.2M79.8 178.2h.2M79.8 178h.7M79.8 177.5h1.7M79.8 177.2h2.2M79.8 177h2.7M79.8 176.7h2.7M79.8 176.5h2.2M79.8 176.2h1.6M79.8 176h1.1"/>
<path d="M79.8 175.7h.6M79.8 175.4h.1M80.1 166.5v2.5M80.1 175.5v2.7M80.3 166.6v2.3M80.3 175.6v2.5M80.6 166.7v2.1M80.6 175.8v2.1M80.9 166.8v1.9M80.9 175.9v1.9M81.1 167v1.5M81.1 176v1.6"/>
<path d="M81.4 167.1v1.3M81.4 176.1v1.5M81.6 167.2v1M81.6 176.3v1.1M81.9 167.3v.9M81.9 176.4v.9M82.1 167.5v.5M82.1 176.5v.6M82.4 167.6v.3M82.4 176.6v.5M82.6 167.7h.1M82.6 176.8v.1"/>
<path d="M82.7 166.3v2.9M82.7 175.4v2.9M91.1 167.1h3.6v1.3h-3.6zM96.9 174.7h3M96.9 173.6h3M104.2 174.7h3M104.2 173.6h3M133.3 174.7h3M133.3 173.6h3M140.6 174.7h3M140.6 173.6h3M184.4 174.7h2.9"/>
<path d="M184.4 173.6h2.9M191.7 174.7h2.9M191.7 173.6h2.9M200.7 174.7h3M200.7 173.6h3M208 174.7h3M208 173.6h3"/>
</g>
<g fill="none" stroke="#000" stroke-width=".51">
<path d="M29.2 49.4h3.7M62 49.4h3.6M72.9 49.4h3.6M129.4 65.7h3.6M34.7 91.3h3.7M49.3 91.3h3.6M251.4 98.6h3.6M265.9 98.6h3.7M36.5 127.7h3.6M21.9 140.4h3.7M29.2 140.4h3.7M251.4 151.3h3.6"/>
<path d="M265.9 151.3h3.7M133 162.2h3.7M200.4 164.1h3.6M207.7 164.1h3.6M31.1 182.3h3.6M96.6 182.3h3.6M103.9 182.3h3.6M118.4 182.3h3.7M133 182.3h3.7M140.3 182.3h3.6M184 182.3h3.6M191.3 182.3h3.7"/>
<path d="M200.4 182.3h3.6M207.7 182.3h3.6M185.8 204.1h3.7"/>
</g>
<g fill="none" stroke="#000" stroke-width=".14">
<path d="M30.1 31.2h1.8M30.1 31.2v-.1h1.8v.1M30.2 31h1.7M30.2 31.2v-.3h1.6v.3M30.3 30.8h1.5M30.3 30.7v.5M30.4 30.7h1.3M30.5 31.2v-.7h1.2v.7M30.5 30.4h1.1M30.6 31.2v-.9h1v.9M30.6 30.2h.9v1M30.6 30.2h.8"/>
<path d="M30.6 30.1h.8v1.1M30.6 30v1.2M30.7 30h.7M30.7 29.9h.6v1.3M30.7 29.8v1.4M30.8 29.8h.5M30.8 29.7v1.5M30.9 29.7h.3M30.9 29.6h.3M31 29.5h.2v1.7M31.1 29.3h.1M31.1 29.3l-1 1.9"/>
<path d="M31.1 29.3l.8 1.9M31.1 29.4h-.1v1.8M31.1 29.3v3.6M31.2 29.6h-.3v1.6M31.2 29.8v1.4M31.7 30.6h-1.3v.6M31.7 30.8v.4M154 58.4h1.8v.1M154.1 58.3h1.6v.2M154.2 58.1h1.4v.4M154.2 58h1.4M154.2 58.5v-.6h1.3v.6"/>
<path d="M154.3 57.8h1.1v.7M154.3 57.8v.7M154.3 57.8h1.1M154.3 58.5v-.8h1.1v.8M154.4 57.6h1M154.4 57.5h.9M154.4 58.5v-1.1h.9v1.1M154.6 57.2h.6v1.3M154.7 57.1h.4v1.4M154.8 56.9h.2v1.6M154.8 56.8h.2M154.8 56.7v1.8"/>
<path d="M154.9 56.7h.1M154.9 56.7l-1 1.8h1.9M154.9 56.7l.9 1.8M154.9 56.7v3.6M154.9 56.8v1.7M155 57h-.3v1.5M155.1 57.2h-.5v1.3M155.2 57.3h-.7v1.2M155.6 58.2h-1.5v.3M155.7 58.3h-1.7v.2M159.4 58.5h1.8M159.4 58.4h1.8v.1"/>
<path d="M159.4 58.3v.2M159.5 58.3h1.7M159.5 58.3h1.6v.2M159.5 58.2v.3M159.6 58.2h1.5M159.6 58.5v-.4h1.4v.4M159.7 58h1.3M159.8 57.8h1.2v.7M159.9 58.5v-.8h1v.8M159.9 57.6h.9M159.9 57.5h.9v1M159.9 57.4h.8v1.1"/>
<path d="M159.9 57.3v1.2M160 57.3h.7M160 57.2h.6v1.3M160 57.2v1.3M160.1 57.2h.5M160.1 57.1h.4v1.4M160.1 57v1.5M160.2 57h.3M160.2 56.9h.2M160.2 58.5v-1.7h.2v1.7M160.4 56.7h.1M160.4 56.7h-.1v1.8"/>
<path d="M160.4 56.7l-1 1.8M160.4 56.7l.8 1.8M160.4 56.7v3.6M160.9 57.8h-1.1v.7M161 57.9h-1.3v.6M164.9 58.5h1.8M164.9 58.4h1.8v.1M165 58.3h1.6v.2M165.1 58.5v-.4h1.4v.4M165.1 58h1.4M165.2 57.9h1.3v.6M165.2 57.8h1.2v.7"/>
<path d="M165.2 57.8v.7M165.3 57.8h1.1M165.4 57.6h.9M165.4 57.5h.9v1M165.4 57.4v1.1M165.4 57.4h.8v1.1M165.4 57.3v1.2M165.5 57.3h.6M165.5 57.2h.6v1.3M165.6 57.1h.4v1.4M165.7 56.9h.2v1.6M165.8 56.7h.1"/>
<path d="M165.8 56.7l-.9 1.8M165.8 56.7l.9 1.8M165.8 56.7v3.6M165.9 56.8v1.7M165.9 56.8h-.2v1.7M166 57.2h-.5v1.3M166 57h-.4v1.5M166.3 57.7h-1v.8M166.5 58.2h-1.5v.3M166.6 58.3h-1.7v.2"/>
</g>
<g fill="#000" stroke="#000" stroke-width=".14">
<circle cx="63.8" cy="38.4" r=".3"/>
<circle cx="74.7" cy="36.5" r=".3"/>
<circle cx="74.7" cy="38.4" r=".3"/>
<circle cx="31" cy="40.2" r=".34"/>
<circle cx="36.4" cy="74.8" r=".3"/>
<circle cx="51.1" cy="76.6" r=".34"/>
<circle cx="51.1" cy="74.8" r=".32"/>
<circle cx="51.1" cy="78.5" r=".32"/>
<circle cx="140.3" cy="60.3" r=".3"/>
<circle cx="253.2" cy="65.7" r=".32"/>
<circle cx="253.2" cy="78.5" r=".3"/>
<circle cx="267.7" cy="65.7" r=".34"/>
<circle cx="267.7" cy="78.5" r=".32"/>
<circle cx="51.1" cy="87.6" r=".34"/>
<circle cx="51.1" cy="80.3" r=".34"/>
<circle cx="51.1" cy="83.9" r=".34"/>
<circle cx="51.1" cy="82.1" r=".32"/>
<circle cx="51.1" cy="85.7" r=".32"/>
<circle cx="253.2" cy="91.2" r=".32"/>
<circle cx="253.2" cy="87.6" r=".32"/>
<circle cx="253.2" cy="93" r=".3"/>
<circle cx="267.7" cy="91.2" r=".34"/>
<circle cx="267.7" cy="87.6" r=".34"/>
<circle cx="267.7" cy="93" r=".32"/>
<circle cx="253.2" cy="118.5" r=".3"/>
<circle cx="267.7" cy="118.5" r=".32"/>
<circle cx="23.7" cy="129.5" r=".34"/>
<circle cx="25.5" cy="129.5" r=".32"/>
<circle cx="27.4" cy="129.5" r=".32"/>
<circle cx="29.1" cy="129.5" r=".32"/>
<circle cx="41.9" cy="122.1" r=".32"/>
<circle cx="253.2" cy="131.2" r=".32"/>
<circle cx="267.7" cy="131.2" r=".34"/>
<circle cx="202.2" cy="149.5" r=".32"/>
<circle cx="209.5" cy="149.5" r=".32"/>
<circle cx="253.2" cy="140.4" r=".32"/>
<circle cx="253.2" cy="144" r=".3"/>
<circle cx="253.2" cy="145.9" r=".3"/>
<circle cx="267.7" cy="140.4" r=".34"/>
<circle cx="267.7" cy="144" r=".32"/>
<circle cx="267.7" cy="145.9" r=".32"/>
<circle cx="87.5" cy="167.7" r=".32"/>
<circle cx="98.4" cy="167.7" r=".32"/>
<circle cx="105.7" cy="167.7" r=".32"/>
<circle cx="131.2" cy="167.7" r=".32"/>
<circle cx="134.8" cy="167.7" r=".3"/>
<circle cx="142.1" cy="167.7" r=".32"/>
<circle cx="185.8" cy="167.7" r=".3"/>
<circle cx="193.1" cy="167.7" r=".3"/>
<circle cx="202.2" cy="167.7" r=".32"/>
<circle cx="209.5" cy="167.7" r=".32"/>
<circle cx="180.4" cy="200.5" r=".32"/>
<circle cx="183.9" cy="200.5" r=".3"/>
<circle cx="187.6" cy="200.5" r=".32"/>
<circle cx="193.1" cy="200.5" r=".3"/>
<circle cx="194.9" cy="200.5" r=".32"/>
<circle cx="196.7" cy="200.5" r=".3"/>
</g>
<text font-size="2.9" x="260.5" y="190.3">Tietomyrsky</text>
<text font-size="2.5" x="254.2" y="197.5">STM32L052 WS CPU</text>
<g font-size="1.8">
<text x="63.8" y="29.3">RESET</text>
<text x="37.8" y="30.8">BOOT</text>
<text x="133" y="51.2">CPU</text>
<text x="251.4" y="51.2">Task Board connector</text>
<text x="31.1" y="63.9">Programming Connector</text>
<text x="246" y="105.8">Empty connector for measuring</text>
<text x="22.1" y="109.7">USB B Connector</text>
<text x="184" y="142.3">Close to CPU power connections</text>
<text x="184" y="138.6">Decoupling Capasitors</text>
<text x="70.4" y="152.8">Power Supply</text>
<text x="21.9" y="162.2">Optional Power</text>
<text x="21.9" y="166">Connector</text>
<text x="245.5" y="197.2">TITLE:</text>
<text x="260.3" y="193.2">www.tietomyrsky.fi</text>
<text x="204.2" y="201.4">DRAWN:</text>
<text x="215.1" y="201.4">JKo</text>
<text x="222.2" y="201.4">DATED:</text>
<text x="231.1" y="201.4">15.4.2017</text>
<text x="245.5" y="201.4">SHEET:</text>
<text x="253.9" y="201.4">MAIN</text>
<text x="279.4" y="201.4">REV:</text>
<text x="285.4" y="201.4">1.0.0</text>
<text x="204.2" y="205.1">CHECKED:</text>
<text x="222.2" y="205.1">DATED:</text>
<text x="245.5" y="205.1">FILE:</text>
<text x="253.9" y="205.1">WS-STM32L052CPU-3.sch</text>
<text x="279.2" y="205.1">SHEET: 1</text>
<text x="289.7" y="205.1">OF 1</text>
</g>
<g font-size="1.5">
<text x="29" y="28.5">+3V3</text>
<text x="44.7" y="40.1">BOOT0</text>
<text x="83" y="36.4">NRST</text>
<text x="32.6" y="43.4">R1</text>
<text x="152.8" y="55.7">+3V3</text>
<text x="158.3" y="55.7">+3V3</text>
<text x="164.7" y="55.7">+3V3_ANA</text>
<text x="240" y="58.3">+V2</text>
<text x="277.8" y="58.3">+V2</text>
<text x="239.1" y="61.9">+3V3</text>
<text x="240" y="60.1">+V1</text>
<text x="277.8" y="60.1">+V1</text>
<text x="277.8" y="61.9">+3V3</text>
<text x="22.4" y="71">+3V3</text>
<text x="61.1" y="71">+3V3</text>
<text x="21.2" y="76.5">SWDIO</text>
<text x="115.4" y="72.8">NRST</text>
<text x="240.4" y="76.5">PA0</text>
<text x="277.8" y="76.5">PA1</text>
<text x="21.3" y="78.3">SWCLK</text>
<text x="22.5" y="83.7">NRST</text>
<text x="114.4" y="78.3">BOOT0</text>
<text x="239.2" y="83.7">NRST</text>
<text x="240.4" y="82">PB4</text>
<text x="277.8" y="83.7">PB3</text>
<text x="277.8" y="82">PB5</text>
<text x="116.6" y="87.4">PA0</text>
<text x="116.6" y="89.3">PA1</text>
<text x="239.4" y="89.3">PC14</text>
<text x="240.4" y="85.6">PB0</text>
<text x="277.8" y="89.3">PC15</text>
<text x="277.8" y="85.6">PB1</text>
<text x="116.6" y="91">PA2</text>
<text x="116.6" y="92.9">PA3</text>
<text x="116.6" y="94.7">PA4</text>
<text x="186.8" y="92.9">PC14</text>
<text x="186.8" y="94.7">PC15</text>
<text x="116.6" y="96.5">PA5</text>
<text x="116.6" y="98.4">PA6</text>
<text x="116.6" y="100.2">PA7</text>
<text x="116.6" y="102">PA8</text>
<text x="186.8" y="102">PB0</text>
<text x="113.1" y="107.5">USB_DM</text>
<text x="115.7" y="105.6">PA10</text>
<text x="116.6" y="103.8">PA9</text>
<text x="186.8" y="103.8">PB1</text>
<text x="186.8" y="107.5">PB3</text>
<text x="61.1" y="112.9">+5V</text>
<text x="113.5" y="109.3">USB_DP</text>
<text x="114" y="111.1">SWDIO</text>
<text x="114.1" y="112.9">SWCLK</text>
<text x="186.8" y="109.3">PB4</text>
<text x="186.8" y="111.1">PB5</text>
<text x="240" y="112.9">+V1</text>
<text x="240" y="111.1">+V2</text>
<text x="277.8" y="112.9">+V1</text>
<text x="277.8" y="111.1">+V2</text>
<text x="25.1" y="117.3">+5V</text>
<text x="26.5" y="119.1">D-</text>
<text x="33.4" y="116.6">1</text>
<text x="33.4" y="118.4">2</text>
<text x="47.2" y="117.4">R4</text>
<text x="61.1" y="118.4">USB_DM</text>
<text x="115.7" y="114.7">PA15</text>
<text x="239.1" y="114.7">+3V3</text>
<text x="277.8" y="114.7">+3V3</text>
<text x="25.2" y="124.6">GND</text>
<text x="26" y="120.9">D+</text>
<text x="33.4" y="120.2">3</text>
<text x="33.4" y="122">4</text>
<text x="33.4" y="123.8">5</text>
<text x="47" y="121.1">R5</text>
<text x="61.1" y="122">USB_DP</text>
<text x="24.1" y="127.1">6</text>
<text x="26.1" y="127.1">7</text>
<text x="27.9" y="127.1">8</text>
<text x="29.5" y="127.1">9</text>
<text x="48.3" y="126.2">R6</text>
<text x="61.1" y="127.5">+3V3</text>
<text x="240.4" y="129.3">PA0</text>
<text x="277.8" y="129.3">PA1</text>
<text x="31.9" y="132.2">C12</text>
<text x="239.2" y="136.6">NRST</text>
<text x="240.4" y="134.8">PB4</text>
<text x="277.8" y="136.6">PB3</text>
<text x="277.8" y="134.8">PB5</text>
<text x="239.4" y="142.1">PC14</text>
<text x="240.4" y="138.4">PB0</text>
<text x="277.8" y="142.1">PC15</text>
<text x="277.8" y="138.4">PB1</text>
<text x="215" y="147.3">+3V3_ANA</text>
<text x="80.1" y="155.9">D3</text>
<text x="188.6" y="151.4">1k@100 Mhz</text>
<text x="65.3" y="158.4">+V2</text>
<text x="80.3" y="165.2">D1</text>
<text x="91.3" y="165">F1</text>
<text x="149.6" y="165.7">+3V3</text>
<text x="176.2" y="165.7">+3V3</text>
<text x="79.3" y="171.4">SS12</text>
<text x="99.3" y="172.3">C1</text>
<text x="20.1" y="179.3">J3-2</text>
<text x="80.1" y="174.1">D2</text>
<text x="99.3" y="178.7">25V</text>
<text x="99.3" y="180.5">0805</text>
<text x="175.7" y="195.1">X1</text>
<text x="179.3" y="195.1">X2</text>
<text x="183" y="195.1">X3</text>
<text x="186.6" y="195.1">X4</text>
</g>
<g font-size="1.4">
<text x="32.9" y="35.5">JP1</text>
<text x="68.2" y="35.3">S1</text>
<text x="65.8" y="36.4">3</text>
<text x="65.8" y="38.3">1</text>
<text x="71.8" y="36.3">4</text>
<text x="71.8" y="38.1">2</text>
<text x="75.7" y="41.2">C11</text>
<text x="32.6" y="45.5">10k</text>
<text x="75.7" y="45.9">100n</text>
<text x="256.6" y="58.1">1</text>
<text x="256.6" y="60">3</text>
<text x="259.7" y="56.1">J4</text>
<text x="263.4" y="58.1">2</text>
<text x="263.4" y="60">4</text>
<text x="256.6" y="61.7">5</text>
<text x="256.6" y="63.6">7</text>
<text x="256.6" y="65.4">9</text>
<text x="263.4" y="61.7">6</text>
<text x="263.4" y="63.6">8</text>
<text x="263.4" y="65.4">10</text>
<text x="40" y="70.9">1</text>
<text x="42.8" y="68.8">J1</text>
<text x="46.7" y="70.9">2</text>
<text x="137.9" y="67">32</text>
<text x="138.3" y="69.5">VSS1</text>
<text x="143.6" y="67">16</text>
<text x="143.8" y="69.5">VSS2</text>
<text x="152.7" y="67">1</text>
<text x="152.7" y="69.5">VDD1</text>
<text x="158.2" y="67.2">17</text>
<text x="158.2" y="69.5">VDD2</text>
<text x="163.7" y="69.5">VDDA</text>
<text x="164.5" y="67">5</text>
<text x="239.4" y="67.4">PA10</text>
<text x="240.4" y="69.2">PA8</text>
<text x="240.4" y="71">PA6</text>
<text x="255.7" y="67.2">11</text>
<text x="255.7" y="69">13</text>
<text x="255.7" y="70.9">15</text>
<text x="263.4" y="67.2">12</text>
<text x="263.4" y="69">14</text>
<text x="263.4" y="70.9">16</text>
<text x="277.8" y="71">PA7</text>
<text x="277.8" y="69.2">PA9</text>
<text x="277.8" y="67.4">PA15</text>
<text x="40" y="72.7">3</text>
<text x="40" y="74.5">5</text>
<text x="40" y="76.3">7</text>
<text x="46.7" y="72.7">4</text>
<text x="46.7" y="74.5">6</text>
<text x="46.7" y="76.3">8</text>
<text x="132.8" y="72.7">4</text>
<text x="135.4" y="73.5">NRST</text>
<text x="240.4" y="72.8">PA4</text>
<text x="240.4" y="74.7">PA2</text>
<text x="255.7" y="72.7">17</text>
<text x="255.7" y="74.5">19</text>
<text x="255.7" y="76.3">21</text>
<text x="263.4" y="72.7">18</text>
<text x="263.4" y="74.5">20</text>
<text x="263.4" y="76.3">22</text>
<text x="277.8" y="72.8">PA5</text>
<text x="277.8" y="74.7">PA3</text>
<text x="39" y="79.9">11</text>
<text x="39" y="81.8">13</text>
<text x="39" y="83.6">15</text>
<text x="40" y="78.2">9</text>
<text x="46.7" y="78.2">10</text>
<text x="46.7" y="79.9">12</text>
<text x="46.7" y="81.8">14</text>
<text x="46.7" y="83.6">16</text>
<text x="131.9" y="78.2">31</text>
<text x="135.4" y="79">BOOT0</text>
<text x="151" y="82.9">IC1</text>
<text x="240.4" y="80.1">PB6</text>
<text x="255.7" y="78.2">23</text>
<text x="255.7" y="79.9">25</text>
<text x="255.7" y="81.8">27</text>
<text x="255.7" y="83.6">29</text>
<text x="263.4" y="78.2">24</text>
<text x="263.4" y="79.9">26</text>
<text x="263.4" y="81.8">28</text>
<text x="263.4" y="83.6">30</text>
<text x="277.8" y="80.1">PB7</text>
<text x="39" y="85.4">17</text>
<text x="39" y="87.2">19</text>
<text x="46.7" y="85.4">18</text>
<text x="46.7" y="87.2">20</text>
<text x="132.8" y="87.2">6</text>
<text x="132.8" y="89.1">7</text>
<text x="135.4" y="88.2">PA0</text>
<text x="135.4" y="89.9">PA1</text>
<text x="255.7" y="85.4">31</text>
<text x="255.7" y="87.2">33</text>
<text x="255.7" y="89.1">35</text>
<text x="263.4" y="85.4">32</text>
<text x="263.4" y="87.2">34</text>
<text x="263.4" y="89.1">36</text>
<text x="131.9" y="94.5">10</text>
<text x="132.8" y="90.9">8</text>
<text x="132.8" y="92.7">9</text>
<text x="135.4" y="91.8">PA2</text>
<text x="135.4" y="93.6">PA3</text>
<text x="135.4" y="95.3">PA4</text>
<text x="167" y="93.6">PC14</text>
<text x="167" y="95.3">PC15</text>
<text x="172.4" y="92.7">2</text>
<text x="172.4" y="94.5">3</text>
<text x="255.7" y="90.9">37</text>
<text x="255.7" y="92.7">39</text>
<text x="263.4" y="90.9">38</text>
<text x="263.4" y="92.7">40</text>
<text x="131.9" y="96.4">11</text>
<text x="131.9" y="98.1">12</text>
<text x="131.9" y="100">13</text>
<text x="131.9" y="101.8">18</text>
<text x="135.4" y="97.2">PA5</text>
<text x="135.4" y="99.1">PA6</text>
<text x="135.4" y="100.9">PA7</text>
<text x="172.4" y="101.8">14</text>
<text x="131.9" y="103.6">19</text>
<text x="131.9" y="105.4">20</text>
<text x="131.9" y="107.3">21</text>
<text x="135.4" y="102.7">PA8</text>
<text x="135.4" y="104.5">PA9</text>
<text x="135.4" y="106.4">PA10</text>
<text x="167.9" y="102.7">PB0</text>
<text x="167.9" y="104.5">PB1</text>
<text x="172.4" y="103.6">15</text>
<text x="172.4" y="107.3">26</text>
<text x="131.9" y="109.1">22</text>
<text x="131.9" y="110.9">23</text>
<text x="131.9" y="112.7">24</text>
<text x="135.4" y="108.1">PA11</text>
<text x="135.4" y="110">PA12</text>
<text x="135.4" y="111.8">PA13</text>
<text x="135.4" y="113.6">PA14</text>
<text x="167.9" y="108.1">PB3</text>
<text x="167.9" y="110">PB4</text>
<text x="167.9" y="111.8">PB5</text>
<text x="167.9" y="113.6">PB6</text>
<text x="172.4" y="109.1">27</text>
<text x="172.4" y="110.9">28</text>
<text x="172.4" y="112.7">29</text>
<text x="186.8" y="112.9">PB6</text>
<text x="256.6" y="110.9">1</text>
<text x="256.6" y="112.7">3</text>
<text x="259.7" y="108.9">J5</text>
<text x="263.4" y="110.9">2</text>
<text x="263.4" y="112.7">4</text>
<text x="27.7" y="114.4">J2</text>
<text x="49.8" y="117.3">22</text>
<text x="131.9" y="114.6">25</text>
<text x="135.4" y="115.4">PA15</text>
<text x="167.9" y="115.4">PB7</text>
<text x="172.4" y="114.6">30</text>
<text x="186.8" y="114.7">PB7</text>
<text x="255.7" y="120">11</text>
<text x="256.6" y="114.6">5</text>
<text x="256.6" y="116.3">7</text>
<text x="256.6" y="118.2">9</text>
<text x="263.4" y="114.6">6</text>
<text x="263.4" y="116.3">8</text>
<text x="263.4" y="118.2">10</text>
<text x="263.4" y="120">12</text>
<text x="27.4" y="123">X</text>
<text x="49.8" y="120.9">22</text>
<text x="147.2" y="120.4">STM32L052K6T6</text>
<text x="239.4" y="120.2">PA10</text>
<text x="240.4" y="122">PA8</text>
<text x="240.4" y="123.8">PA6</text>
<text x="240.4" y="125.7">PA4</text>
<text x="255.7" y="121.8">13</text>
<text x="255.7" y="123.6">15</text>
<text x="255.7" y="125.5">17</text>
<text x="263.4" y="121.8">14</text>
<text x="263.4" y="123.6">16</text>
<text x="263.4" y="125.5">18</text>
<text x="277.8" y="125.7">PA5</text>
<text x="277.8" y="123.8">PA7</text>
<text x="277.8" y="122">PA9</text>
<text x="277.8" y="120.2">PA15</text>
<text x="48" y="130.1">1k5</text>
<text x="240.4" y="127.5">PA2</text>
<text x="255.7" y="127.4">19</text>
<text x="255.7" y="129.1">21</text>
<text x="255.7" y="130.9">23</text>
<text x="263.4" y="127.4">20</text>
<text x="263.4" y="129.1">22</text>
<text x="263.4" y="130.9">24</text>
<text x="277.8" y="127.5">PA3</text>
<text x="25.1" y="134.5">R3</text>
<text x="25.1" y="136.4">1M</text>
<text x="31.9" y="137">470p</text>
<text x="240.4" y="132.9">PB6</text>
<text x="255.7" y="132.8">25</text>
<text x="255.7" y="134.5">27</text>
<text x="255.7" y="136.4">29</text>
<text x="263.4" y="132.8">26</text>
<text x="263.4" y="134.5">28</text>
<text x="263.4" y="136.4">30</text>
<text x="277.8" y="132.9">PB7</text>
<text x="255.7" y="138.3">31</text>
<text x="255.7" y="140.1">33</text>
<text x="255.7" y="141.8">35</text>
<text x="255.7" y="143.7">37</text>
<text x="263.4" y="138.3">32</text>
<text x="263.4" y="140.1">34</text>
<text x="263.4" y="141.8">36</text>
<text x="263.4" y="143.7">38</text>
<text x="122.1" y="149.5">PWR LED</text>
<text x="192.3" y="148.4">L1</text>
<text x="255.7" y="145.6">39</text>
<text x="263.4" y="145.6">40</text>
<text x="111.9" y="155.3">R2</text>
<text x="122.9" y="153.9">LD1</text>
<text x="203.1" y="154.1">C9</text>
<text x="210.4" y="154.1">C10</text>
<text x="111.7" y="159.3">1k5</text>
<text x="203.1" y="158.8">10u</text>
<text x="210.4" y="158.8">100n</text>
<text x="65.3" y="167.6">+5V</text>
<text x="112.8" y="167.4">3</text>
<text x="115.9" y="165.4">NCP1117LP</text>
<text x="118.7" y="163.7">IC2</text>
<text x="126.8" y="167.4">2</text>
<text x="219.5" y="167.6">+3V3</text>
<text x="20.1" y="173.8">J3-1</text>
<text x="39.3" y="173">+V1</text>
<text x="90.9" y="171">300mA</text>
<text x="106.6" y="172.3">C2</text>
<text x="115.3" y="168.2">VIN</text>
<text x="118.6" y="172.6">GND</text>
<text x="119.2" y="170">VO_PAD</text>
<text x="121.2" y="168.2">VOUT</text>
<text x="126.8" y="169.2">4</text>
<text x="135.7" y="172.3">C3</text>
<text x="143" y="172.3">C4</text>
<text x="186.8" y="172.3">C5</text>
<text x="194.1" y="172.3">C6</text>
<text x="203.1" y="172.3">C7</text>
<text x="210.4" y="172.3">C8</text>
<text x="65.3" y="176.6">+V1</text>
<text x="99.3" y="177.1">10u</text>
<text x="106.6" y="177.1">100n</text>
<text x="118.8" y="174.9">1</text>
<text x="135.7" y="177.1">100n</text>
<text x="143" y="177.1">10u</text>
<text x="186.8" y="177.1">10u</text>
<text x="194.1" y="177.1">100n</text>
<text x="203.1" y="177.1">10u</text>
<text x="210.4" y="177.1">100n</text>
<text x="191.9" y="195.4">GND1GND</text>
</g>
<text font-size="1.2" x="94.4" y="166.5">+t</text>
</svg>
